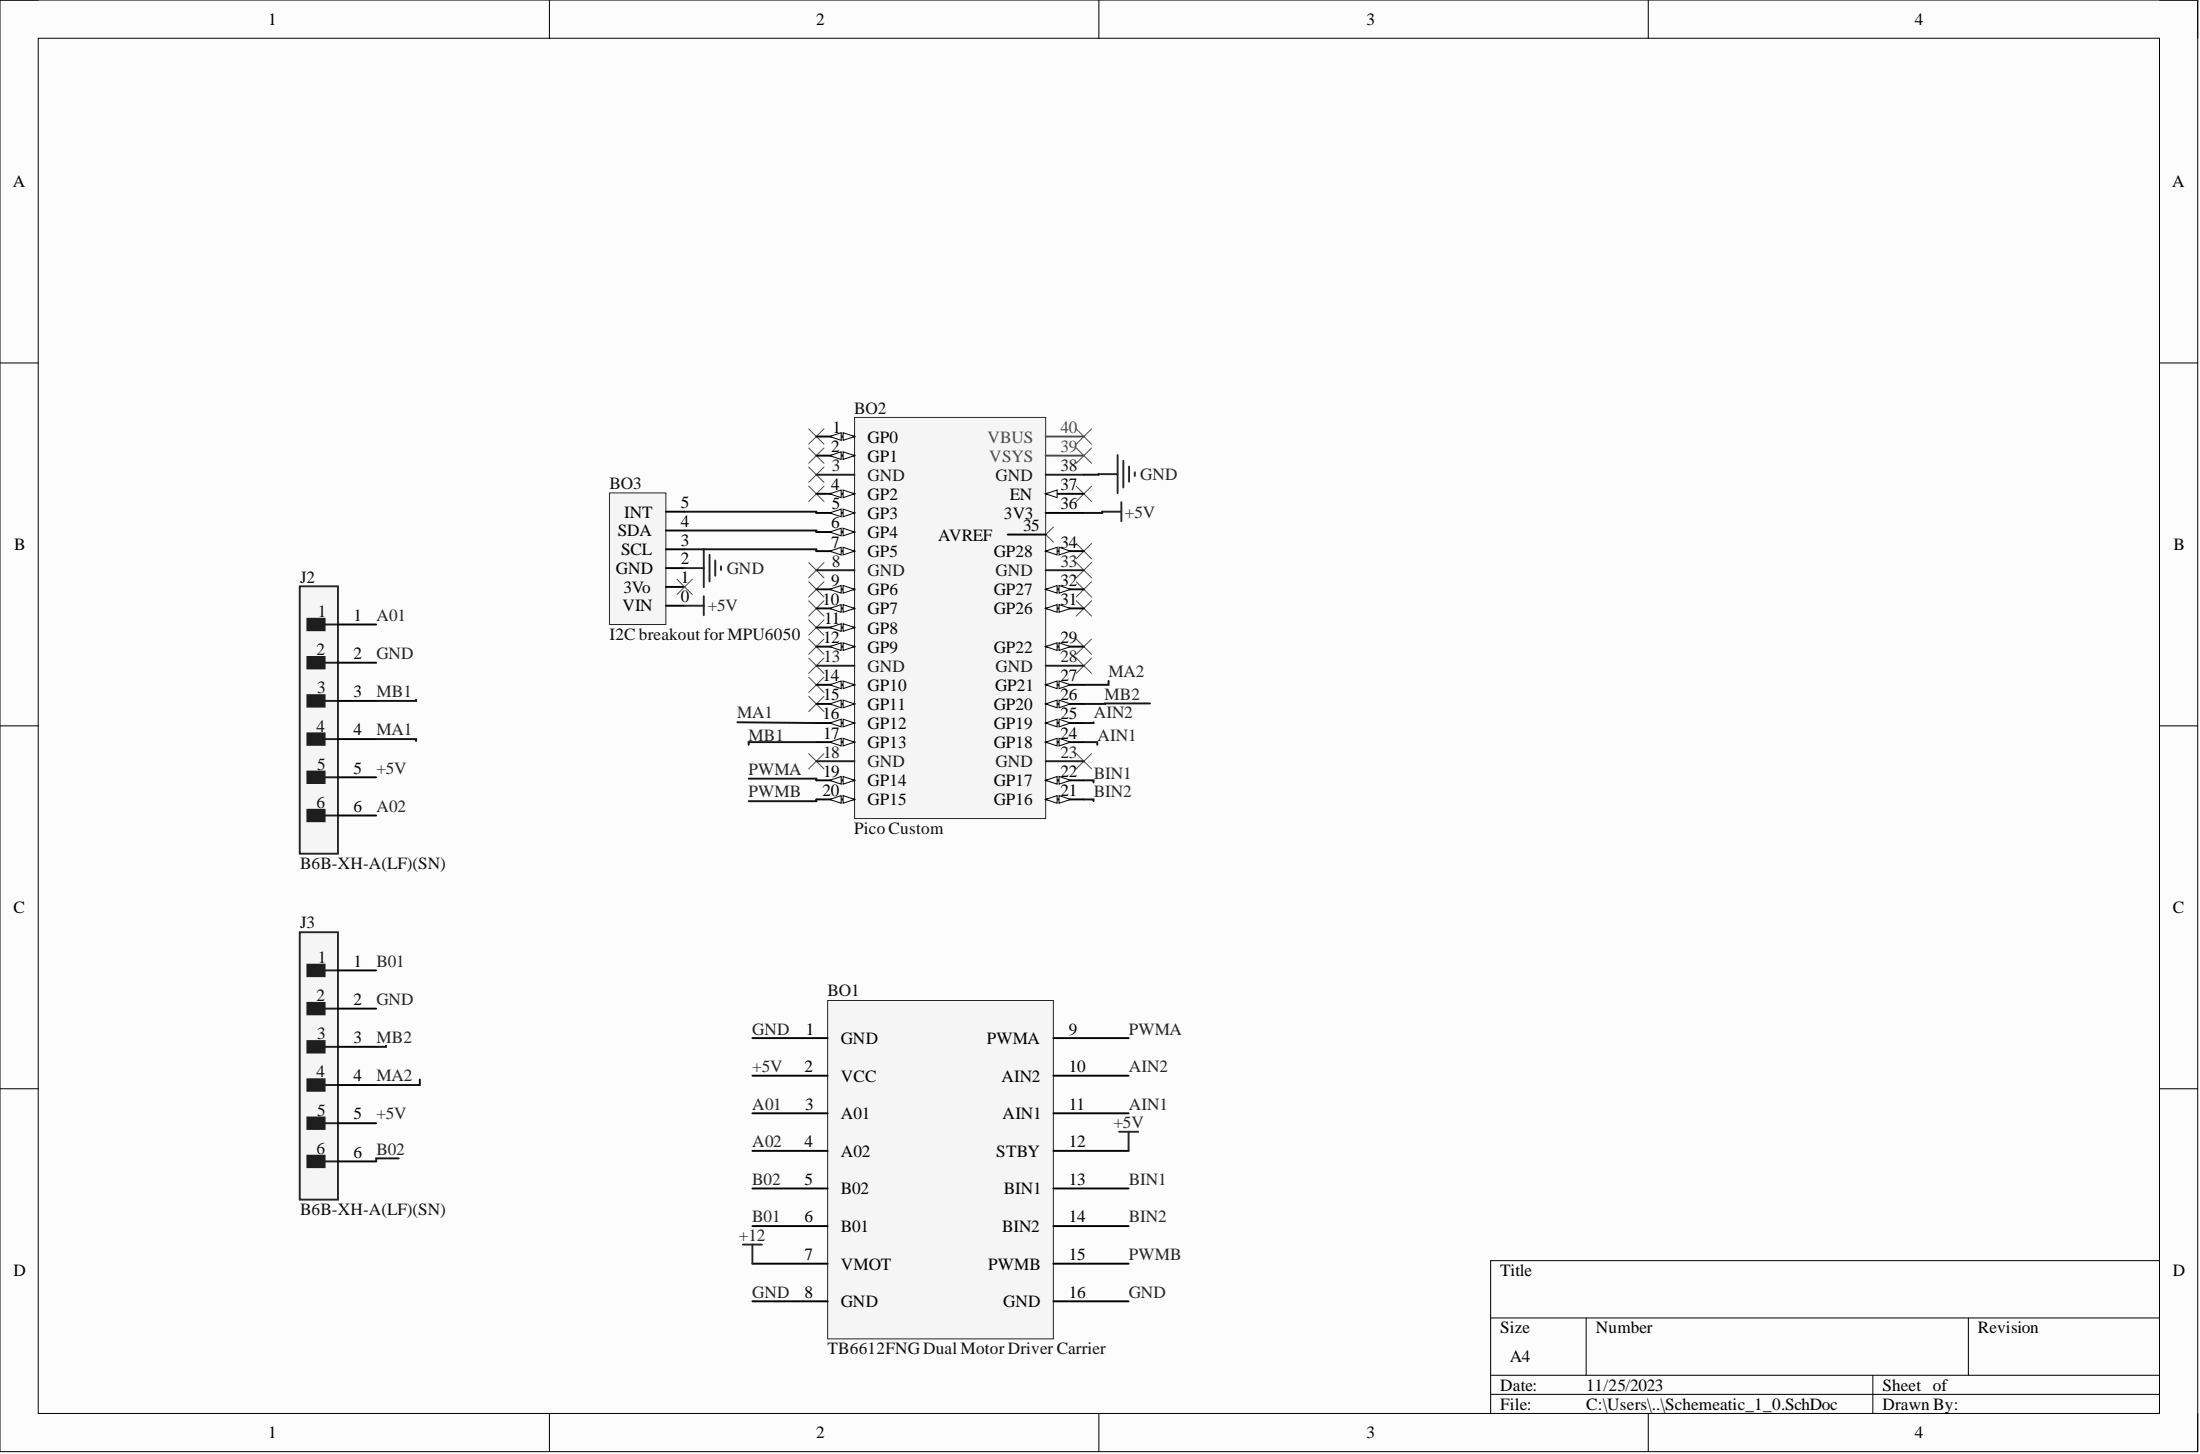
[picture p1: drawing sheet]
<svg xmlns="http://www.w3.org/2000/svg" width="292mm" height="193mm" viewBox="0 0 292 193" stroke-linecap="round" stroke-linejoin="round" font-family="sans-serif">
<path d="M0 0h291.8v192.7h-291.8z" fill-rule="evenodd" fill="#fcfcfc"/>
<path d="M0 0h291.8v192.7h-291.8z" fill="none" stroke="#000" stroke-width=".13"/>
<path d="M5.1 5.1h281.6v182.5h-281.6z" fill-rule="evenodd" fill="#fcfcfc"/>
<g fill="none" stroke="#000" stroke-width=".13">
<path d="M0 0h5.1M5.1 5.1h281.6v182.5h-281.6zM72.9 0v5.1M145.9 0v5.1M218.8 0v5.1M286.7 0h5.1v5.1M0 48.2h5.1M286.7 48.2h5.1M0 96.3h5.1M286.7 96.3h5.1M0 144.5h5.1M286.7 144.5h5.1"/>
<path d="M197.9 174.9h88.8M210.6 174.9v7.6M261.3 174.9v7.6M286.7 167.3h-88.8v20.3M72.9 187.6v5.1M145.9 187.6v5.1M197.9 182.5h88.8M197.9 185.1h88.8M218.8 187.6v5.1M248.7 182.5v5.1M291.8 187.6v5.1"/>
</g>
<path d="M39.8 77.8h5.1v35.5h-5.1z" fill-rule="evenodd" fill="#f5f5f5"/>
<path d="M39.8 77.8h5.1v35.5h-5.1z" fill="none" stroke="#262626" stroke-width=".25"/>
<path d="M40.8 82.1h2.3v1.5h-2.3z" fill-rule="evenodd" fill="#1c1c1c"/>
<path d="M40.8 82.1h2.3v1.5h-2.3zM43.1 82.9h1.8" fill="none" stroke="#1c1c1c" stroke-width=".25"/>
<path d="M40.8 87.2h2.3v1.5h-2.3z" fill-rule="evenodd" fill="#1c1c1c"/>
<path d="M40.8 87.2h2.3v1.5h-2.3zM43.1 88h1.8" fill="none" stroke="#1c1c1c" stroke-width=".25"/>
<path d="M40.8 92.3h2.3v1.5h-2.3z" fill-rule="evenodd" fill="#1c1c1c"/>
<path d="M40.8 92.3h2.3v1.5h-2.3zM43.1 93h1.8" fill="none" stroke="#1c1c1c" stroke-width=".25"/>
<path d="M40.8 97.3h2.3v1.6h-2.3z" fill-rule="evenodd" fill="#1c1c1c"/>
<path d="M40.8 97.3h2.3v1.6h-2.3zM43.1 98.1h1.8" fill="none" stroke="#1c1c1c" stroke-width=".25"/>
<path d="M40.8 102.4h2.3v1.5h-2.3z" fill-rule="evenodd" fill="#1c1c1c"/>
<path d="M40.8 102.4h2.3v1.5h-2.3zM43.1 103.2h1.8" fill="none" stroke="#1c1c1c" stroke-width=".25"/>
<path d="M40.8 107.5h2.3v1.5h-2.3z" fill-rule="evenodd" fill="#1c1c1c"/>
<path d="M40.8 107.5h2.3v1.5h-2.3zM43.1 108.2h1.8" fill="none" stroke="#1c1c1c" stroke-width=".25"/>
<path d="M44.9 82.9h5M44.9 88h5M44.9 93h5M44.9 98.1h5M44.9 103.2h5M44.9 108.2h5" fill="none" stroke="#000" stroke-width=".25"/>
<path d="M39.8 123.7h5.1v35.5h-5.1z" fill-rule="evenodd" fill="#f5f5f5"/>
<path d="M39.8 123.7h5.1v35.5h-5.1z" fill="none" stroke="#262626" stroke-width=".25"/>
<path d="M40.8 128h2.3v1.6h-2.3z" fill-rule="evenodd" fill="#1c1c1c"/>
<path d="M40.8 128h2.3v1.6h-2.3zM43.1 128.8h1.8" fill="none" stroke="#1c1c1c" stroke-width=".25"/>
<path d="M40.8 133.1h2.3v1.5h-2.3z" fill-rule="evenodd" fill="#1c1c1c"/>
<path d="M40.8 133.1h2.3v1.5h-2.3zM43.1 133.9h1.8" fill="none" stroke="#1c1c1c" stroke-width=".25"/>
<path d="M40.8 138.2h2.3v1.5h-2.3z" fill-rule="evenodd" fill="#1c1c1c"/>
<path d="M40.8 138.2h2.3v1.5h-2.3zM43.1 138.9h1.8" fill="none" stroke="#1c1c1c" stroke-width=".25"/>
<path d="M40.8 143.2h2.3v1.6h-2.3z" fill-rule="evenodd" fill="#1c1c1c"/>
<path d="M40.8 143.2h2.3v1.6h-2.3zM43.1 144h1.8" fill="none" stroke="#1c1c1c" stroke-width=".25"/>
<path d="M40.8 148.3h2.3v1.5h-2.3z" fill-rule="evenodd" fill="#1c1c1c"/>
<path d="M40.8 148.3h2.3v1.5h-2.3zM43.1 149.1h1.8" fill="none" stroke="#1c1c1c" stroke-width=".25"/>
<path d="M40.8 153.4h2.3v1.5h-2.3z" fill-rule="evenodd" fill="#1c1c1c"/>
<path d="M40.8 153.4h2.3v1.5h-2.3zM43.1 154.1h1.8" fill="none" stroke="#1c1c1c" stroke-width=".25"/>
<path d="M44.9 128.8h5M44.9 133.9h5M44.9 138.9h5M44.9 144h5M44.9 149.1h5M44.9 154.1h5" fill="none" stroke="#000" stroke-width=".25"/>
<path d="M109.9 132.8h30v44.9h-30z" fill-rule="evenodd" fill="#f5f5f5"/>
<path d="M109.9 132.8h30v44.9h-30z" fill="none" stroke="#262626" stroke-width=".13"/>
<g fill="none" stroke="#000" stroke-width=".25">
<path d="M99.9 137.8h10M139.9 137.8h9.9M99.9 142.8h10M99.9 147.8h10M99.9 152.7h10M99.9 157.7h10M139.9 142.8h9.9M139.9 147.8h9.9M139.9 152.7h9.9M139.9 157.7h9.9M99.9 162.7h10M99.9 167.7h10"/>
<path d="M99.9 172.7h10M139.9 162.7h9.9M139.9 167.7h9.9M139.9 172.7h10"/>
</g>
<path d="M145.9 62.9h2.5M146.3 67.9h2.6M148.4 60.4v5.1M148.9 66.6v2.6M149.1 61.2v3.5M149.9 61.9v2M150.7 62.7v.5M148.6 150.2h2.5M149.8 150.2v2.5M98.6 165.2h2.6M99.9 165.2v2.5" fill="none" stroke="#262626" stroke-width=".25"/>
<g fill="none" stroke="#4c4c4c" stroke-width=".13">
<path d="M107.4 59.5l2 2M107.4 56.9l2 2M109.4 59.5l-2 2M109.4 56.9l-2 2M142.9 59.5l2 2M142.9 56.9l2 2M144.9 59.5l-2 2M144.9 56.9l-2 2M107.4 79.7l2 2.1M107.4 77.2l2 2M107.4 74.7l2 2M107.4 64.5l2 2.1"/>
<path d="M107.4 62l2 2M109.4 79.7l-2 2.1M109.4 77.2l-2 2M109.4 74.7l-2 2M109.4 64.5l-2 2.1M109.4 62l-2 2M137.8 69.9l2.1 2.1M139.9 69.9l-2.1 2.1M142.9 79.7l2 2.1M142.9 77.2l2 2M142.9 74.7l2 2M142.9 72.1l2 2.1"/>
<path d="M142.9 64.5l2 2.1M144.9 79.7l-2 2.1M144.9 77.2l-2 2M144.9 74.7l-2 2M144.9 72.1l-2 2.1M144.9 64.5l-2 2.1M107.4 92.4l2 2M107.4 89.9l2 2M107.4 87.3l2 2.1M107.4 84.8l2 2M107.4 82.3l2 2M109.4 92.4l-2 2"/>
<path d="M109.4 89.9l-2 2M109.4 87.3l-2 2.1M109.4 84.8l-2 2M109.4 82.3l-2 2M142.9 84.8l2 2M142.9 87.3l2 2.1M144.9 84.8l-2 2M144.9 87.3l-2 2.1M107.4 100l2 2M109.4 100l-2 2M142.9 100l2 2M144.9 100l-2 2"/>
</g>
<path d="M113.5 55.4h25.3v53.2h-25.3z" fill-rule="evenodd" fill="#f5f5f5"/>
<path d="M113.5 55.4h25.3v53.2h-25.3z" fill="none" stroke="#262626" stroke-width=".13"/>
<path d="M108.4 57.9h5.1" fill="none" stroke="#000" stroke-width=".25"/>
<path d="M111.9 57.4l1.6 .5-1.6 .5z" fill="#fbfbfb"/>
<path d="M111.9 57.4l1.6 .5-1.6 .5z" fill="none" stroke="#000" stroke-width=".13"/>
<path d="M110.2 57.9l1.5-.5v1z" fill="#fbfbfb"/>
<path d="M110.2 57.9l1.5-.5v1z" fill="none" stroke="#000" stroke-width=".13"/>
<path d="M108.4 60.5h5.1" fill="none" stroke="#000" stroke-width=".25"/>
<path d="M111.9 60l1.6 .5-1.6 .5z" fill="#fbfbfb"/>
<path d="M111.9 60l1.6 .5-1.6 .5z" fill="none" stroke="#000" stroke-width=".13"/>
<path d="M110.2 60.5l1.5-.5v1z" fill="#fbfbfb"/>
<path d="M110.2 60.5l1.5-.5v1z" fill="none" stroke="#000" stroke-width=".13"/>
<path d="M108.4 63h5.1" fill="none" stroke="#1c1c1c" stroke-width=".25"/>
<path d="M108.4 65.5h5.1" fill="none" stroke="#000" stroke-width=".25"/>
<path d="M111.9 65l1.6 .5-1.6 .5z" fill="#fbfbfb"/>
<path d="M111.9 65l1.6 .5-1.6 .5z" fill="none" stroke="#000" stroke-width=".13"/>
<path d="M110.2 65.5l1.5-.5v1z" fill="#fbfbfb"/>
<path d="M110.2 65.5l1.5-.5v1z" fill="none" stroke="#000" stroke-width=".13"/>
<path d="M108.4 68.1h5.1" fill="none" stroke="#000" stroke-width=".25"/>
<path d="M111.9 67.6l1.6 .5-1.6 .5z" fill="#fbfbfb"/>
<path d="M111.9 67.6l1.6 .5-1.6 .5z" fill="none" stroke="#000" stroke-width=".13"/>
<path d="M110.2 68.1l1.5-.5v1z" fill="#fbfbfb"/>
<path d="M110.2 68.1l1.5-.5v1z" fill="none" stroke="#000" stroke-width=".13"/>
<path d="M108.4 70.6h5.1" fill="none" stroke="#000" stroke-width=".25"/>
<path d="M111.9 70.1l1.6 .5-1.6 .5z" fill="#fbfbfb"/>
<path d="M111.9 70.1l1.6 .5-1.6 .5z" fill="none" stroke="#000" stroke-width=".13"/>
<path d="M110.2 70.6l1.5-.5v1z" fill="#fbfbfb"/>
<path d="M110.2 70.6l1.5-.5v1z" fill="none" stroke="#000" stroke-width=".13"/>
<path d="M108.4 73.1h5.1" fill="none" stroke="#000" stroke-width=".25"/>
<path d="M111.9 72.6l1.6 .5-1.6 .6z" fill="#fbfbfb"/>
<path d="M111.9 72.6l1.6 .5-1.6 .6z" fill="none" stroke="#000" stroke-width=".13"/>
<path d="M110.2 73.1l1.5-.5v1.1z" fill="#fbfbfb"/>
<path d="M110.2 73.1l1.5-.5v1.1z" fill="none" stroke="#000" stroke-width=".13"/>
<path d="M108.4 75.7h5.1" fill="none" stroke="#1c1c1c" stroke-width=".25"/>
<path d="M108.4 78.2h5.1" fill="none" stroke="#000" stroke-width=".25"/>
<path d="M111.9 77.7l1.6 .5-1.6 .5z" fill="#fbfbfb"/>
<path d="M111.9 77.7l1.6 .5-1.6 .5z" fill="none" stroke="#000" stroke-width=".13"/>
<path d="M110.2 78.2l1.5-.5v1z" fill="#fbfbfb"/>
<path d="M110.2 78.2l1.5-.5v1z" fill="none" stroke="#000" stroke-width=".13"/>
<path d="M108.4 80.7h5.1" fill="none" stroke="#000" stroke-width=".25"/>
<path d="M111.9 80.2l1.6 .5-1.6 .6z" fill="#fbfbfb"/>
<path d="M111.9 80.2l1.6 .5-1.6 .6z" fill="none" stroke="#000" stroke-width=".13"/>
<path d="M110.2 80.7l1.5-.5v1.1z" fill="#fbfbfb"/>
<path d="M110.2 80.7l1.5-.5v1.1z" fill="none" stroke="#000" stroke-width=".13"/>
<path d="M108.4 83.3h5.1" fill="none" stroke="#000" stroke-width=".25"/>
<path d="M111.9 82.8l1.6 .5-1.6 .5z" fill="#fbfbfb"/>
<path d="M111.9 82.8l1.6 .5-1.6 .5z" fill="none" stroke="#000" stroke-width=".13"/>
<path d="M110.2 83.3l1.5-.5v1z" fill="#fbfbfb"/>
<path d="M110.2 83.3l1.5-.5v1z" fill="none" stroke="#000" stroke-width=".13"/>
<path d="M108.4 85.8h5.1" fill="none" stroke="#000" stroke-width=".25"/>
<path d="M111.9 85.3l1.6 .5-1.6 .5z" fill="#fbfbfb"/>
<path d="M111.9 85.3l1.6 .5-1.6 .5z" fill="none" stroke="#000" stroke-width=".13"/>
<path d="M110.2 85.8l1.5-.5v1z" fill="#fbfbfb"/>
<path d="M110.2 85.8l1.5-.5v1z" fill="none" stroke="#000" stroke-width=".13"/>
<path d="M108.4 88.4h5.1" fill="none" stroke="#1c1c1c" stroke-width=".25"/>
<path d="M108.4 90.9h5.1" fill="none" stroke="#000" stroke-width=".25"/>
<path d="M111.9 90.4l1.6 .5-1.6 .5z" fill="#fbfbfb"/>
<path d="M111.9 90.4l1.6 .5-1.6 .5z" fill="none" stroke="#000" stroke-width=".13"/>
<path d="M110.2 90.9l1.5-.5v1z" fill="#fbfbfb"/>
<path d="M110.2 90.9l1.5-.5v1z" fill="none" stroke="#000" stroke-width=".13"/>
<path d="M108.4 93.4h5.1" fill="none" stroke="#000" stroke-width=".25"/>
<path d="M111.9 92.9l1.6 .5-1.6 .5z" fill="#fbfbfb"/>
<path d="M111.9 92.9l1.6 .5-1.6 .5z" fill="none" stroke="#000" stroke-width=".13"/>
<path d="M110.2 93.4l1.5-.5v1z" fill="#fbfbfb"/>
<path d="M110.2 93.4l1.5-.5v1z" fill="none" stroke="#000" stroke-width=".13"/>
<path d="M108.4 96h5.1" fill="none" stroke="#000" stroke-width=".25"/>
<path d="M111.9 95.5l1.6 .5-1.6 .5z" fill="#fbfbfb"/>
<path d="M111.9 95.5l1.6 .5-1.6 .5z" fill="none" stroke="#000" stroke-width=".13"/>
<path d="M110.2 96l1.5-.5v1z" fill="#fbfbfb"/>
<path d="M110.2 96l1.5-.5v1z" fill="none" stroke="#000" stroke-width=".13"/>
<path d="M108.4 98.5h5.1" fill="none" stroke="#000" stroke-width=".25"/>
<path d="M111.9 98l1.6 .5-1.6 .5z" fill="#fbfbfb"/>
<path d="M111.9 98l1.6 .5-1.6 .5z" fill="none" stroke="#000" stroke-width=".13"/>
<path d="M110.2 98.5l1.5-.5v1z" fill="#fbfbfb"/>
<path d="M110.2 98.5l1.5-.5v1z" fill="none" stroke="#000" stroke-width=".13"/>
<path d="M108.4 101h5.1" fill="none" stroke="#1c1c1c" stroke-width=".25"/>
<path d="M108.4 103.6h5.1" fill="none" stroke="#000" stroke-width=".25"/>
<path d="M111.9 103.1l1.6 .5-1.6 .5z" fill="#fbfbfb"/>
<path d="M111.9 103.1l1.6 .5-1.6 .5z" fill="none" stroke="#000" stroke-width=".13"/>
<path d="M110.2 103.6l1.5-.5v1z" fill="#fbfbfb"/>
<path d="M110.2 103.6l1.5-.5v1z" fill="none" stroke="#000" stroke-width=".13"/>
<path d="M108.4 106.1h5.1" fill="none" stroke="#000" stroke-width=".25"/>
<path d="M111.9 105.6l1.6 .5-1.6 .5z" fill="#fbfbfb"/>
<path d="M111.9 105.6l1.6 .5-1.6 .5z" fill="none" stroke="#000" stroke-width=".13"/>
<path d="M110.2 106.1l1.5-.5v1z" fill="#fbfbfb"/>
<path d="M110.2 106.1l1.5-.5v1z" fill="none" stroke="#000" stroke-width=".13"/>
<path d="M138.8 106.1h5.1" fill="none" stroke="#000" stroke-width=".25"/>
<path d="M138.8 106.1l1.6-.5v1z" fill="#fbfbfb"/>
<path d="M138.8 106.1l1.6-.5v1z" fill="none" stroke="#000" stroke-width=".13"/>
<path d="M140.6 105.6l1.5 .5-1.5 .5z" fill="#fbfbfb"/>
<path d="M140.6 105.6l1.5 .5-1.5 .5z" fill="none" stroke="#000" stroke-width=".13"/>
<path d="M138.8 103.6h5.1" fill="none" stroke="#000" stroke-width=".25"/>
<path d="M138.8 103.6l1.6-.5v1z" fill="#fbfbfb"/>
<path d="M138.8 103.6l1.6-.5v1z" fill="none" stroke="#000" stroke-width=".13"/>
<path d="M140.6 103.1l1.5 .5-1.5 .5z" fill="#fbfbfb"/>
<path d="M140.6 103.1l1.5 .5-1.5 .5z" fill="none" stroke="#000" stroke-width=".13"/>
<path d="M138.8 101h5.1" fill="none" stroke="#1c1c1c" stroke-width=".25"/>
<path d="M138.8 98.5h5.1" fill="none" stroke="#000" stroke-width=".25"/>
<path d="M138.8 98.5l1.6-.5v1z" fill="#fbfbfb"/>
<path d="M138.8 98.5l1.6-.5v1z" fill="none" stroke="#000" stroke-width=".13"/>
<path d="M140.6 98l1.5 .5-1.5 .5z" fill="#fbfbfb"/>
<path d="M140.6 98l1.5 .5-1.5 .5z" fill="none" stroke="#000" stroke-width=".13"/>
<path d="M138.8 96h5.1" fill="none" stroke="#000" stroke-width=".25"/>
<path d="M138.8 96l1.6-.5v1z" fill="#fbfbfb"/>
<path d="M138.8 96l1.6-.5v1z" fill="none" stroke="#000" stroke-width=".13"/>
<path d="M140.6 95.5l1.5 .5-1.5 .5z" fill="#fbfbfb"/>
<path d="M140.6 95.5l1.5 .5-1.5 .5z" fill="none" stroke="#000" stroke-width=".13"/>
<path d="M138.8 93.4h5.1" fill="none" stroke="#000" stroke-width=".25"/>
<path d="M138.8 93.4l1.6-.5v1z" fill="#fbfbfb"/>
<path d="M138.8 93.4l1.6-.5v1z" fill="none" stroke="#000" stroke-width=".13"/>
<path d="M140.6 92.9l1.5 .5-1.5 .5z" fill="#fbfbfb"/>
<path d="M140.6 92.9l1.5 .5-1.5 .5z" fill="none" stroke="#000" stroke-width=".13"/>
<path d="M138.8 90.9h5.1" fill="none" stroke="#000" stroke-width=".25"/>
<path d="M138.8 90.9l1.6-.5v1z" fill="#fbfbfb"/>
<path d="M138.8 90.9l1.6-.5v1z" fill="none" stroke="#000" stroke-width=".13"/>
<path d="M140.6 90.4l1.5 .5-1.5 .5z" fill="#fbfbfb"/>
<path d="M140.6 90.4l1.5 .5-1.5 .5z" fill="none" stroke="#000" stroke-width=".13"/>
<path d="M138.8 88.4h5.1" fill="none" stroke="#1c1c1c" stroke-width=".25"/>
<path d="M138.8 85.8h5.1" fill="none" stroke="#000" stroke-width=".25"/>
<path d="M138.8 85.8l1.6-.5v1z" fill="#fbfbfb"/>
<path d="M138.8 85.8l1.6-.5v1z" fill="none" stroke="#000" stroke-width=".13"/>
<path d="M140.6 85.3l1.5 .5-1.5 .5z" fill="#fbfbfb"/>
<path d="M140.6 85.3l1.5 .5-1.5 .5z" fill="none" stroke="#000" stroke-width=".13"/>
<path d="M138.8 80.7h5.1" fill="none" stroke="#000" stroke-width=".25"/>
<path d="M138.8 80.7l1.6-.5v1.1z" fill="#fbfbfb"/>
<path d="M138.8 80.7l1.6-.5v1.1z" fill="none" stroke="#000" stroke-width=".13"/>
<path d="M140.6 80.2l1.5 .5-1.5 .6z" fill="#fbfbfb"/>
<path d="M140.6 80.2l1.5 .5-1.5 .6z" fill="none" stroke="#000" stroke-width=".13"/>
<path d="M138.8 78.2h5.1" fill="none" stroke="#000" stroke-width=".25"/>
<path d="M138.8 78.2l1.6-.5v1z" fill="#fbfbfb"/>
<path d="M138.8 78.2l1.6-.5v1z" fill="none" stroke="#000" stroke-width=".13"/>
<path d="M140.6 77.7l1.5 .5-1.5 .5z" fill="#fbfbfb"/>
<path d="M140.6 77.7l1.5 .5-1.5 .5z" fill="none" stroke="#000" stroke-width=".13"/>
<path d="M138.8 75.7h5.1" fill="none" stroke="#1c1c1c" stroke-width=".25"/>
<path d="M138.8 73.1h5.1" fill="none" stroke="#000" stroke-width=".25"/>
<path d="M138.8 73.1l1.6-.5v1.1z" fill="#fbfbfb"/>
<path d="M138.8 73.1l1.6-.5v1.1z" fill="none" stroke="#000" stroke-width=".13"/>
<path d="M140.6 72.6l1.5 .5-1.5 .6z" fill="#fbfbfb"/>
<path d="M140.6 72.6l1.5 .5-1.5 .6z" fill="none" stroke="#000" stroke-width=".13"/>
<path d="M133.8 70.9h5.1M138.8 68.1h5.1M138.8 65.5h5.1" fill="none" stroke="#000" stroke-width=".25"/>
<path d="M138.8 65.5l1.6-.5v1z" fill="#fbfbfb"/>
<path d="M138.8 65.5l1.6-.5v1z" fill="none" stroke="#000" stroke-width=".13"/>
<path d="M138.8 63h5.1" fill="none" stroke="#1c1c1c" stroke-width=".25"/>
<path d="M138.8 57.9h5.1M138.8 60.5h5.1" fill="none" stroke="#4c4c4c" stroke-width=".25"/>
<path d="M80.9 65.4h7.5v17.5h-7.5z" fill-rule="evenodd" fill="#f5f5f5"/>
<path d="M80.9 65.4h7.5v17.5h-7.5z" fill="none" stroke="#262626" stroke-width=".13"/>
<path d="M88.4 75.4h2.5M88.4 77.9h2.5M88.4 72.9h2.5M88.4 70.4h2.5M88.4 67.9h2.5M88.4 80.4h2.5" fill="none" stroke="#000" stroke-width=".25"/>
<path d="M90.9 75.4h2.5M93.4 72.9v5M93.4 79.1v2.6M94.2 73.6v3.6M95 74.4v2M95.7 75.1v.6M90.9 80.4h2.5" fill="none" stroke="#262626" stroke-width=".25"/>
<g fill="none" stroke="#0e0e0e" stroke-width=".25">
<path d="M90.9 70.4h17.5v.2M90.9 72.9h17.5v.2M90.9 67.9h17.5v.2M145.9 62.9v.1h-2M146.3 67.9v.2h-2.4M49.9 98.1h5.3v.3M55.2 92.9v.1h-5.3M97.9 95.9l10.5 .1M108.4 98.5h-9v.4M143.9 98.5h1.8v.4M145.2 95.9v.1h-1.3M147.2 90.4v.5h-3.3"/>
<path d="M152.7 93.4h-8.8M99.4 103.3h9v.3M108.4 106.1v.2h-9M143.9 106.1h1.3v.2M143.9 103.6h1.3v.2M51.2 138.8v.1h-1.3M149.8 137.8h.1M52.9 153.7h-3v.4M55.7 143.3v.7h-5.8M149.8 142.8h.1M149.8 167.7h.1M149.9 172.7h.1"/>
</g>
<path d="M89.9 76.9l2 2M91.9 76.9l-2 2" fill="none" stroke="#4c4c4c" stroke-width=".13"/>
<g font-size="2.3">
<text x="35.6" y="3.3">1</text>
<text x="108.3" y="3.3">2</text>
<text x="181.4" y="3.3">3</text>
<text x="254.2" y="3.3">4</text>
<text x="1.7" y="24.8">A</text>
<text x="288.4" y="24.8">A</text>
<text x="110.4" y="60">2</text>
<text x="110.5" y="57.5">1</text>
<text x="115.2" y="58.7">GP0</text>
<text x="110.4" y="65.1">4</text>
<text x="115.2" y="61.3">GP1</text>
<text x="140.8" y="65.1">37</text>
<text x="82" y="71.2">SDA</text>
<text x="82.9" y="68.7">INT</text>
<text x="90.4" y="69.9">4</text>
<text x="90.4" y="67.4">5</text>
<text x="110.4" y="70.1">6</text>
<text x="110.5" y="67.6">5</text>
<text x="115.2" y="66.3">GP2</text>
<text x="115.2" y="68.9">GP3</text>
<text x="115.2" y="71.4">GP4</text>
<text x="124.6" y="71.7">AVREF</text>
<text x="133.3" y="68.9">3V3</text>
<text x="134.1" y="66.3">EN</text>
<text x="135.8" y="70.5">35</text>
<text x="140.8" y="67.6">36</text>
<text x="1.9" y="73">B</text>
<text x="81.8" y="76.1">GND</text>
<text x="82.5" y="73.7">SCL</text>
<text x="90.4" y="74.9">2</text>
<text x="90.4" y="77.4">1</text>
<text x="90.4" y="72.4">3</text>
<text x="110.4" y="72.7">7</text>
<text x="110.4" y="77.7">9</text>
<text x="115.2" y="73.9">GP5</text>
<text x="131.9" y="73.9">GP28</text>
<text x="140.8" y="77.7">32</text>
<text x="140.8" y="72.7">34</text>
<text x="288.6" y="73">B</text>
<text x="46.9" y="82.4">1</text>
<text x="82.6" y="81.1">VIN</text>
<text x="82.8" y="78.7">3Vo</text>
<text x="90.4" y="79.9">0</text>
<text x="109.2" y="80.3">10</text>
<text x="109.4" y="82.8">11</text>
<text x="115.2" y="79">GP6</text>
<text x="115.2" y="81.5">GP7</text>
<text x="131.9" y="81.5">GP26</text>
<text x="131.9" y="79">GP27</text>
<text x="140.8" y="80.3">31</text>
<text x="46.9" y="87.5">2</text>
<text x="109.3" y="85.3">12</text>
<text x="115.2" y="84.1">GP8</text>
<text x="115.2" y="86.6">GP9</text>
<text x="131.9" y="86.6">GP22</text>
<text x="140.8" y="85.3">29</text>
<text x="46.9" y="92.5">3</text>
<text x="109.2" y="90.4">14</text>
<text x="109.2" y="95.5">16</text>
<text x="109.3" y="93">15</text>
<text x="115.2" y="91.7">GP10</text>
<text x="115.2" y="94.2">GP11</text>
<text x="131.9" y="94.2">GP20</text>
<text x="132.1" y="91.7">GP21</text>
<text x="140.8" y="95.5">25</text>
<text x="140.8" y="93">26</text>
<text x="140.8" y="90.4">27</text>
<text x="46.9" y="97.6">4</text>
<text x="109.3" y="98">17</text>
<text x="115.2" y="96.8">GP12</text>
<text x="115.2" y="99.3">GP13</text>
<text x="131.9" y="99.3">GP18</text>
<text x="131.9" y="96.8">GP19</text>
<text x="140.8" y="98">24</text>
<text x="46.9" y="102.7">5</text>
<text x="46.9" y="107.7">6</text>
<text x="109.2" y="105.6">20</text>
<text x="109.3" y="103.1">19</text>
<text x="115.2" y="104.4">GP14</text>
<text x="115.2" y="106.9">GP15</text>
<text x="131.9" y="106.9">GP16</text>
<text x="131.9" y="104.4">GP17</text>
<text x="140.8" y="105.6">21</text>
<text x="140.8" y="103.1">22</text>
<text x="1.8" y="121.2">C</text>
<text x="288.5" y="121.2">C</text>
<text x="46.9" y="128.3">1</text>
<text x="46.9" y="133.3">2</text>
<text x="107" y="137.3">1</text>
<text x="141.9" y="137.3">9</text>
<text x="46.9" y="138.4">3</text>
<text x="46.9" y="143.5">4</text>
<text x="106.8" y="142.3">2</text>
<text x="111.6" y="138.6">GND</text>
<text x="111.6" y="143.6">VCC</text>
<text x="131" y="138.6">PWMA</text>
<text x="133" y="143.6">AIN2</text>
<text x="141.9" y="142.3">10</text>
<text x="46.9" y="148.6">5</text>
<text x="106.9" y="147.3">3</text>
<text x="111.6" y="148.6">A01</text>
<text x="133.1" y="148.6">AIN1</text>
<text x="141.9" y="147.3">11</text>
<text x="46.9" y="153.6">6</text>
<text x="106.8" y="152.3">4</text>
<text x="111.6" y="153.5">A02</text>
<text x="132.3" y="153.5">STBY</text>
<text x="141.9" y="152.3">12</text>
<text x="106.8" y="157.3">5</text>
<text x="111.6" y="158.5">B02</text>
<text x="133.3" y="158.5">BIN1</text>
<text x="141.9" y="157.3">13</text>
<text x="106.8" y="162.2">6</text>
<text x="106.8" y="167.2">7</text>
<text x="111.6" y="163.5">B01</text>
<text x="133" y="163.5">BIN2</text>
<text x="141.9" y="162.2">14</text>
<text x="141.9" y="167.2">15</text>
<text x="1.8" y="169.3">D</text>
<text x="106.8" y="172.2">8</text>
<text x="111.6" y="168.5">VMOT</text>
<text x="111.6" y="173.5">GND</text>
<text x="131.2" y="168.5">PWMB</text>
<text x="133.2" y="173.5">GND</text>
<text x="141.9" y="172.2">16</text>
<text x="199.2" y="169.3">Title</text>
<text x="288.5" y="169.3">D</text>
<text x="199.2" y="176.9">Size</text>
<text x="211.9" y="176.9">Number</text>
<text x="262.6" y="176.9">Revision</text>
<text x="199.2" y="184.5">Date:</text>
<text x="200.5" y="180.7">A4</text>
<text x="210.6" y="184.5">11/25/2023</text>
<text x="249.9" y="184.5">Sheet of</text>
<text x="35.6" y="190.9">1</text>
<text x="108.3" y="190.9">2</text>
<text x="181.4" y="190.9">3</text>
<text x="199.2" y="187.1">File:</text>
<text x="210.6" y="187.1">C:\Users\..\Schemeatic_1_0.SchDoc</text>
<text x="249.9" y="187.1">Drawn By:</text>
<text x="254.2" y="190.9">4</text>
</g>
<g font-size="2.3" fill="#0e0e0e">
<text x="113.4" y="54.9">BO2</text>
<text x="80.9" y="64.9">BO3</text>
<text x="39.8" y="77.3">J2</text>
<text x="42.2" y="81.9">1</text>
<text x="42" y="87">2</text>
<text x="80.9" y="84.9">I2C breakout for MPU6050</text>
<text x="42.1" y="92">3</text>
<text x="42" y="97.1">4</text>
<text x="42" y="107.2">6</text>
<text x="42.1" y="102.2">5</text>
<text x="113.4" y="110.7">Pico Custom</text>
<text x="39.8" y="115.3">B6B-XH-A(LF)(SN)</text>
<text x="39.8" y="123.2">J3</text>
<text x="42.2" y="127.8">1</text>
<text x="42" y="132.8">2</text>
<text x="42.1" y="137.9">3</text>
<text x="109.9" y="132.2">BO1</text>
<text x="42" y="143">4</text>
<text x="42.1" y="148">5</text>
<text x="42" y="153.1">6</text>
<text x="39.8" y="161.2">B6B-XH-A(LF)(SN)</text>
<text x="109.9" y="179.7">TB6612FNGDual Motor Driver Carrier</text>
</g>
<g font-size="2.3" fill="#4c4c4c">
<text x="131.1" y="58.7">VBUS</text>
<text x="140.8" y="60">39</text>
<text x="140.8" y="57.5">40</text>
<text x="131.4" y="61.3">VSYS</text>
</g>
<g font-size="2.3" fill="#1c1c1c">
<text x="110.5" y="62.5">3</text>
<text x="115.2" y="63.8">GND</text>
<text x="132.2" y="63.8">GND</text>
<text x="140.8" y="62.5">38</text>
<text x="110.5" y="75.2">8</text>
<text x="115.2" y="76.5">GND</text>
<text x="132.2" y="76.5">GND</text>
<text x="140.8" y="75.2">33</text>
<text x="109.4" y="87.9">13</text>
<text x="115.2" y="89.2">GND</text>
<text x="132.2" y="89.2">GND</text>
<text x="140.8" y="87.9">28</text>
<text x="109.3" y="100.6">18</text>
<text x="115.2" y="101.8">GND</text>
<text x="132.2" y="101.8">GND</text>
<text x="140.8" y="100.6">23</text>
</g>
<g font-size="2.3" fill="#262626">
<text x="151.4" y="63.7">GND</text>
<text x="149.4" y="68.7">+5V</text>
<text x="96.5" y="76.1">GND</text>
<text x="50" y="82.4">A01</text>
<text x="94" y="81.1">+5V</text>
<text x="50" y="87.5">GND</text>
<text x="147.2" y="89.9">MA2</text>
<text x="50" y="92.5">MB1</text>
<text x="97.9" y="95.3">MA1</text>
<text x="145.2" y="95.3">AIN2</text>
<text x="146.7" y="92.9">MB2</text>
<text x="50" y="97.6">MA1</text>
<text x="99.4" y="98.4">MB1</text>
<text x="145.7" y="98.4">AIN1</text>
<text x="50" y="102.7">+5V</text>
<text x="50" y="107.7">A02</text>
<text x="99.4" y="102.8">PWMA</text>
<text x="99.4" y="105.8">PWMB</text>
<text x="145.2" y="103.3">BIN1</text>
<text x="145.2" y="105.8">BIN2</text>
<text x="50" y="128.3">B01</text>
<text x="50" y="133.3">GND</text>
<text x="99.9" y="137.3">GND</text>
<text x="149.9" y="137.3">PWMA</text>
<text x="50" y="138.4">MB2</text>
<text x="50" y="143.5">MA2</text>
<text x="99.9" y="142.3">+5V</text>
<text x="149.9" y="142.3">AIN2</text>
<text x="50" y="148.6">+5V</text>
<text x="99.9" y="147.3">A01</text>
<text x="147.8" y="149.7">+5V</text>
<text x="149.9" y="147.3">AIN1</text>
<text x="50" y="153.3">B02</text>
<text x="99.9" y="152.3">A02</text>
<text x="99.9" y="157.3">B02</text>
<text x="149.9" y="157.3">BIN1</text>
<text x="98.1" y="164.7">+12</text>
<text x="99.9" y="162.2">B01</text>
<text x="149.9" y="167.2">PWMB</text>
<text x="149.9" y="162.2">BIN2</text>
<text x="99.9" y="172.2">GND</text>
<text x="149.9" y="172.2">GND</text>
</g>
</svg>
